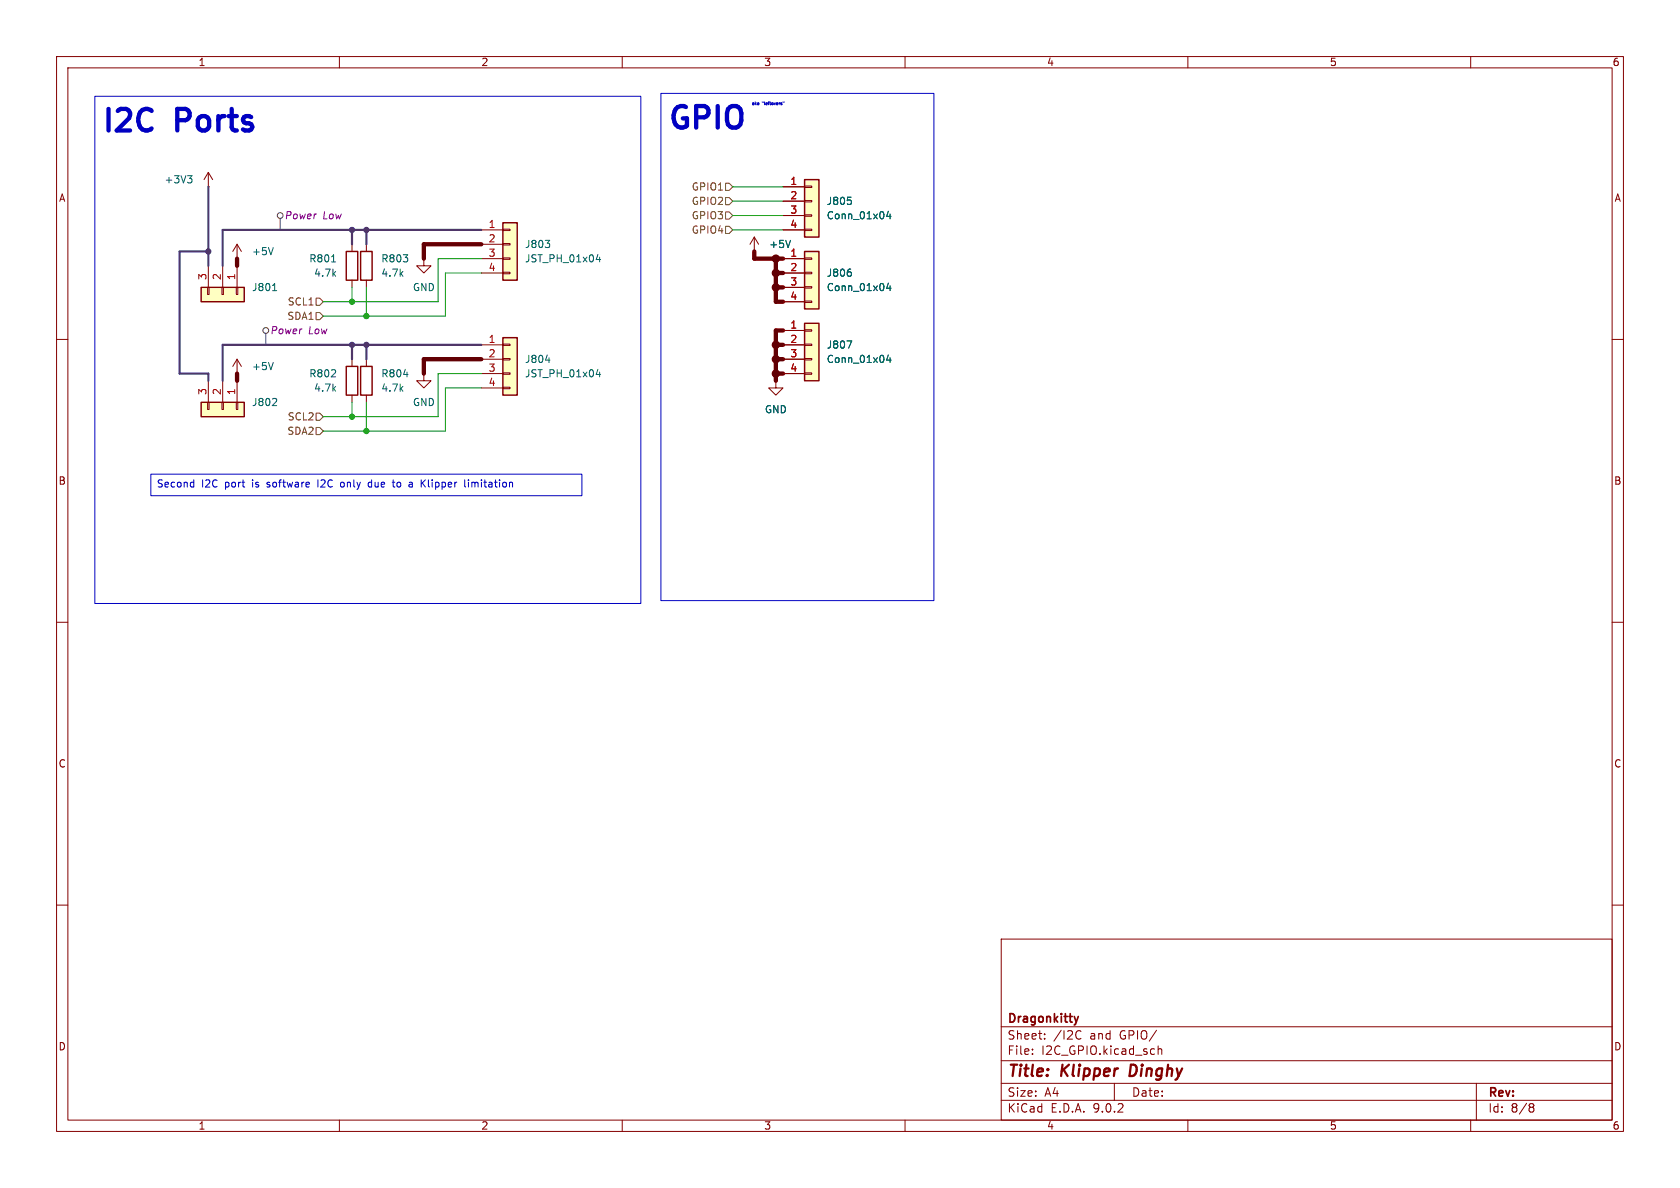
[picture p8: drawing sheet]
<svg xmlns="http://www.w3.org/2000/svg" width="297mm" height="210mm" viewBox="0 0 297 210" stroke-linecap="round" stroke-linejoin="round" font-family="sans-serif">
<g fill="none" stroke="#840000" stroke-width=".18">
<path d="M10 10h277v190h-277zM12 12h273v186h-273zM60 10v2M110 10v2M160 10v2M210 10v2M260 10v2M10 60h2M285 60h2M10 110h2M285 110h2M10 160h2"/>
<path d="M177 166h108v32h-108zM285 160h2M60 198v2M110 198v2M160 198v2M177 194.5h108M177 191.5h108M177 187.5h108M177 181.5h108M182.5 186.3v.1M182.5 185.5v.1M184.7 183.6v.1"/>
<path d="M184.7 182.8v.1M190.7 182.2l.4 .1M191.1 183.6l-.4 .1M197 191.5v3M204.7 184.9v1.5M204.7 185.5l.3-.1 .3 .1 .1 .9M210 198v2M260 198v2M261 191.5v6.5M270.6 195.1l.4 .1 .2 .2-.3 .3M270.6 195.7h.3M270.9 195.7l.2 .2 .1 .4-.2 .2-.4 .1"/>
</g>
<path d="M199.9 188.2l-.2 2h.5" fill="none" stroke="#840000" stroke-width=".4"/>
<path d="M190.6 179.7l-.3 1" fill="none" stroke="#840000" stroke-width=".3"/>
<path d="M35.6 71.1h7.6v2.6h-7.6z" fill="#ffffc2"/>
<path d="M35.6 71.1h7.6v2.6h-7.6z" fill="none" stroke="#840000" stroke-width=".25"/>
<path d="M36.7 71.1h.3v1.3h-.3zM36.8 67.3v3.8M39.2 71.1h.3v1.3h-.3zM39.4 67.3v3.8M41.8 71.1h.2v1.3h-.2zM41.9 67.3v3.8" fill="none" stroke="#840000" stroke-width=".18"/>
<path d="M48.8 70.5l.1 .2v.3l-.8 .7h.8" fill="none" stroke="#006464" stroke-width=".18"/>
<path d="M142.2 44.5h2.6v10.1h-2.6z" fill="#ffffc2"/>
<path d="M142.2 44.5h2.6v10.1h-2.6z" fill="none" stroke="#840000" stroke-width=".25"/>
<path d="M138.4 45.7h3.8M138.4 48.3h3.8M138.4 50.8h3.8M138.4 53.3h3.8M142.2 45.6h1.3v.2h-1.3zM142.2 48.1h1.3v.3h-1.3zM142.2 50.7h1.3v.2h-1.3zM142.2 53.2h1.3v.3h-1.3z" fill="none" stroke="#840000" stroke-width=".18"/>
<path d="M150.4 48.1l.1 .2-.1 .5M157 50l-.3 1h.8M157.3 50.5v.9" fill="none" stroke="#006464" stroke-width=".18"/>
<path d="M142.2 31.8h2.6v10.1h-2.6z" fill="#ffffc2"/>
<path d="M142.2 31.8h2.6v10.1h-2.6z" fill="none" stroke="#840000" stroke-width=".25"/>
<path d="M138.4 33h3.8M138.4 35.6h3.8M138.4 38.1h3.8M142.2 32.9h1.3v.2h-1.3zM142.2 35.4h1.3v.3h-1.3zM142.2 38h1.3v.2h-1.3zM138.4 40.6h3.8M142.2 40.5h1.3v.3h-1.3zM137.2 67.3v1.3h1.2l-1.2 1.3-1.3-1.3h1.3M137.2 67.3h.1" fill="none" stroke="#840000" stroke-width=".18"/>
<path d="M149.9 34.9h.6M150.4 35.4l.1 .2-.1 .5M157 37.3l-.3 1h.8M157.3 37.8v.9" fill="none" stroke="#006464" stroke-width=".18"/>
<path d="M142.2 57.2h2.6v10.1h-2.6z" fill="#ffffc2"/>
<path d="M142.2 57.2h2.6v10.1h-2.6z" fill="none" stroke="#840000" stroke-width=".25"/>
<path d="M36.8 33h.1M36.8 30.5l-.7 1.3M36.8 30.5l.8 1.3M36.8 30.5v2.5M138.4 58.4h3.8M142.2 58.3h1.3v.2h-1.3zM138.4 61h3.8M138.4 63.5h3.8M138.4 66h3.8M142.2 60.8h1.3v.3h-1.3zM142.2 63.4h1.3v.2h-1.3zM142.2 65.9h1.3v.3h-1.3z" fill="none" stroke="#840000" stroke-width=".18"/>
<path d="M33.2 31.1h.7l-.4 .4M33.7 31.5l.2 .3v.3l-.2 .2M149.7 60.3h.9l-.6 1.2M157 62.7l-.3 1h.8M157.3 63.2v.9" fill="none" stroke="#006464" stroke-width=".18"/>
<path d="M88.9 59.7h2.5v10.2h-2.5z" fill="#ffffc2"/>
<path d="M88.9 59.7h2.5v10.2h-2.5z" fill="none" stroke="#840000" stroke-width=".25"/>
<path d="M85.1 61h3.8M85.1 63.5h3.8M85.1 66h3.8M85.1 68.6h3.8M88.9 60.8h1.3v.3h-1.3zM88.9 63.4h1.3v.2h-1.3zM88.9 65.9h1.3v.3h-1.3zM88.9 68.5h1.3v.2h-1.3z" fill="none" stroke="#840000" stroke-width=".18"/>
<path d="M96.4 63.7h.8M105.7 65.3l-.3 .9h.8M106 65.8v.8" fill="none" stroke="#006464" stroke-width=".18"/>
<path d="M88.9 39.4h2.5v10.1h-2.5z" fill="#ffffc2"/>
<path d="M88.9 39.4h2.5v10.1h-2.5z" fill="none" stroke="#840000" stroke-width=".25"/>
<g fill="none" stroke="#840000" stroke-width=".18">
<path d="M85.1 40.6h3.8M85.1 43.2h3.8M85.1 45.7h3.8M85.1 48.3h3.8M88.9 40.5h1.3v.3h-1.3zM88.9 43.1h1.3v.2h-1.3zM88.9 45.6h1.3v.2h-1.3zM88.9 48.1h1.3v.3h-1.3zM133.3 44.5h.1M133.3 41.9l-.7 1.3M133.3 41.9l.8 1.3M133.3 41.9v2.6"/>
<path d="M41.9 66h.1M41.9 63.5l-.8 1.3M41.9 63.5l.8 1.3M41.9 63.5v2.5"/>
</g>
<path d="M96.4 42.5h.8l-.4 .5M97.1 43l.1 .2-.1 .5M105.7 45l-.3 .9h.8M106 45.5v.8M139.8 42.5l-.5 1.3M48.3 64.1l-.4 1.2" fill="none" stroke="#006464" stroke-width=".18"/>
<path d="M35.6 50.8h7.6v2.5h-7.6z" fill="#ffffc2"/>
<path d="M35.6 50.8h7.6v2.5h-7.6zM61.2 44.5h2v5h-2zM63.8 44.5h2v5h-2zM61.2 64.8h2v5.1h-2zM63.8 64.8h2v5.1h-2z" fill="none" stroke="#840000" stroke-width=".25"/>
<g fill="none" stroke="#840000" stroke-width=".18">
<path d="M138.4 33h3.8M138.4 35.6h3.8M138.4 38.1h3.8M36.7 50.8h.3v1.3h-.3zM36.8 47v3.8M39.2 50.8h.3v1.3h-.3zM39.4 47v3.8M41.8 50.8h.2v1.3h-.2zM41.9 45.7h.1M41.9 43.2v2.5M41.9 47v3.8M41.9 43.2l-.8 1.3"/>
<path d="M41.9 43.2l.8 1.3M62.2 43.2v1.3M62.2 49.5v1.3M64.8 43.2v1.3M64.8 49.5v1.3M74.9 45.7v1.3h1.3l-1.3 1.3-1.2-1.3h1.2M74.9 45.7h.1M133.3 44.5h.1M138.4 45.7h3.8M138.4 48.3h3.8M138.4 50.8h3.8M138.4 53.3h3.8"/>
<path d="M138.4 40.6h3.8M138.4 58.4h3.8M62.2 63.5v1.3M62.2 69.9v1.2M64.8 63.5v1.3M64.8 69.9v1.2M74.9 66v1.3h1.3l-1.3 1.3-1.2-1.3h1.2M74.9 66h.1M137.2 67.3h.1M138.4 61h3.8M138.4 63.5h3.8M138.4 66h3.8"/>
</g>
<g fill="none" stroke="#006464" stroke-width=".18">
<path d="M149.9 34.9h.6M150.4 35.4l.1 .2-.1 .5M157 37.3l-.3 1h.8M157.3 37.8v.9M48.2 51.4h.7M48.3 43.8l-.4 1.2M58.6 46.3h.7M139.8 42.5l-.5 1.3M150.4 48.1l.1 .2-.1 .5M157 50l-.3 1h.8M157.3 50.5v.9M71.4 66.2h.7"/>
<path d="M149.7 60.3h.9l-.6 1.2M157 62.7l-.3 1h.8M157.3 63.2v.9"/>
</g>
<g fill="none" stroke="#484848" stroke-width=".18">
<path d="M49.5 38.6v2M47 58.9v2.1"/>
<circle cx="49.5" cy="38.1" r=".51"/>
<circle cx="47" cy="58.4" r=".51"/>
</g>
<path d="M128.3 34.9h.6l.6 .7-.6 .6h-.6zM128.3 37.5h.6l.6 .6-.6 .6h-.6zM128.3 32.4h.6l.6 .6-.6 .7h-.6zM55.9 55.2h.6l.6 .7-.6 .6h-.6zM55.9 52.7h.6l.6 .6-.6 .7h-.6zM128.3 40h.6l.6 .6-.6 .7h-.6zM55.9 73h.6l.6 .7-.6 .6h-.6zM55.9 75.6h.6l.6 .6-.6 .6h-.6z" fill="none" stroke="#725600" stroke-width=".18"/>
<path d="M36.8 33v14M36.8 44.5h-5.1v21.5h5.1v1.3M62.2 40.6v2.6M64.8 40.6v2.6M85.1 40.6h-45.7v6.4M62.2 61v2.5M64.8 61v2.5M85.1 61h-45.7v6.3" fill="none" stroke="#4f3669" stroke-width=".38"/>
<path d="M129.5 33h8.9M129.5 38.1h8.9M129.5 35.6h8.9M62.2 50.8v2.5M64.8 50.8v5.1M85.1 45.7h-7.6v7.6h-20.4M85.1 48.3h-6.4v7.6h-21.6M129.5 40.6h8.9M62.2 71.1v2.6M64.8 71.1v5.1M85.1 66h-7.6v7.7h-20.4M85.1 68.6h-6.4v7.6h-21.6" fill="none" stroke="#009600" stroke-width=".18"/>
<path d="M41.9 45.7v1.3M85.1 43.2h-10.2v2.5M133.3 44.5v1.2h5.1M137.2 45.7v7.6h1.2M137.2 48.3h1.2M137.2 50.8h1.2M138.4 58.4h-1.2v8.9M41.9 66v1.3M85.1 63.5h-10.2v2.5M137.2 63.5h1.2M137.2 61h1.2M137.2 66h1.2" fill="none" stroke="#620004" stroke-width=".76"/>
<g fill="none" stroke="#0000c2" stroke-width=".18">
<path d="M16.8 17h96.5v89.7h-96.5zM116.8 16.5h48.3v89.7h-48.3zM133.5 18v.5M134.8 18v.1M134.9 18v.1M135.2 18v.4M136 18h-.1M136.2 18v.4M138.4 18v.1M138.6 18v.1M26.7 83.8h76.2v3.8h-76.2zM34.1 85.2l.2 .1"/>
<path d="M34.3 84.8v1.3M34.3 86l-.2 .1M56.2 84.8v1.3M60.6 85.2l-.3 .1-.1 .2 .1 .5 .3 .1M65.7 85.3l-.4-.1-.2 .3 .1 .5h.5M69.3 85.2h.5M69.6 86l.2 .1M72.7 85.2l.2 .2v.7M72.9 86l-.4 .1M72.9 85.6h-.4M74.5 84.8v1.3M75.2 84.8l-.7 .8"/>
<path d="M82.2 86l.1 .1M82.8 84.8v.1M82.8 85.2v.9M83.4 85.2v.9M83.6 85.2l-.2 .2"/>
</g>
<g fill="#4f3669" stroke="#4f3669" stroke-width=".18">
<circle cx="64.8" cy="40.6" r=".46"/>
<circle cx="64.8" cy="61" r=".46"/>
<circle cx="62.2" cy="61" r=".46"/>
<circle cx="36.8" cy="44.5" r=".46"/>
<circle cx="62.2" cy="40.6" r=".46"/>
</g>
<g fill="#620004" stroke="#620004" stroke-width=".18">
<circle cx="137.2" cy="45.7" r=".65"/>
<circle cx="137.2" cy="48.3" r=".65"/>
<circle cx="137.2" cy="50.8" r=".65"/>
<circle cx="137.2" cy="63.5" r=".65"/>
<circle cx="137.2" cy="66" r=".65"/>
<circle cx="137.2" cy="61" r=".65"/>
</g>
<g fill="#009600" stroke="#009600" stroke-width=".18">
<circle cx="64.8" cy="55.9" r=".46"/>
<circle cx="62.2" cy="73.7" r=".46"/>
<circle cx="62.2" cy="53.3" r=".46"/>
<circle cx="64.8" cy="76.2" r=".46"/>
</g>
<g font-size="5.3" fill="#0000c2">
<text x="117.9" y="23.9">GPIO</text>
<text x="17.8" y="24.4">I2C</text>
<text x="31.5" y="24.4">Ports</text>
</g>
<g font-size="2.8" fill="#840000">
<text x="178" y="190.9">Title:</text>
<text x="187.7" y="190.9">Klipper</text>
<text x="200.6" y="190.9">Dinghy</text>
</g>
<g font-size="2.1" fill="#840000">
<text x="178" y="184">Sheet:</text>
<text x="178" y="181.2">Dragonkitty</text>
<text x="186.2" y="184">/I2C</text>
<text x="192.7" y="184">and</text>
<text x="198.1" y="184">GPIO/</text>
<text x="178" y="186.7">File:</text>
<text x="184.1" y="186.7">I2C_GPIO.kicad_sch</text>
<text x="178" y="196.9">KiCad</text>
<text x="178" y="194.1">Size:</text>
<text x="184.7" y="194.1">A4</text>
<text x="185.7" y="196.9">E.D.A.</text>
<text x="193.3" y="196.9">9.0.2</text>
<text x="200" y="194.1">Date:</text>
<text x="263" y="194.3">Rev:</text>
<text x="263" y="196.9">Id:</text>
<text x="267.1" y="196.9">8/8</text>
</g>
<g font-size="1.8" fill="#840000">
<text x="35" y="11.9">1</text>
<text x="85" y="11.9">2</text>
<text x="135" y="11.9">3</text>
<text x="185" y="11.9">4</text>
<text x="235" y="11.9">5</text>
<text x="285" y="11.9">6</text>
<text x="10.3" y="35.9">A</text>
<text x="285.3" y="35.9">A</text>
<text x="10.3" y="85.9">B</text>
<text x="285.3" y="85.9">B</text>
<text x="10.3" y="135.9">C</text>
<text x="285.3" y="135.9">C</text>
<text x="10.3" y="185.9">D</text>
<text x="285.3" y="185.9">D</text>
<text x="35" y="199.9">1</text>
<text x="85" y="199.9">2</text>
<text x="135" y="199.9">3</text>
<text x="185" y="199.9">4</text>
<text x="235" y="199.9">5</text>
<text x="285" y="199.9">6</text>
</g>
<g font-size="1.8" fill="#006464">
<text x="29" y="32.6">+3V3</text>
<text x="146.1" y="36.4">J805</text>
<text x="146.1" y="39">Conn_01x04</text>
<text x="44.5" y="45.3">+5V</text>
<text x="54.6" y="46.6">R801</text>
<text x="67.3" y="46.6">R803</text>
<text x="92.7" y="44">J803</text>
<text x="92.7" y="46.6">JST_PH_01x04</text>
<text x="135.9" y="44">+5V</text>
<text x="44.5" y="51.7">J801</text>
<text x="55.4" y="49.1">4.7k</text>
<text x="67.3" y="49.1">4.7k</text>
<text x="72.9" y="51.7">GND</text>
<text x="146.1" y="49.1">J806</text>
<text x="146.1" y="51.7">Conn_01x04</text>
<text x="44.5" y="65.6">+5V</text>
<text x="92.7" y="64.4">J804</text>
<text x="146.1" y="61.8">J807</text>
<text x="146.1" y="64.4">Conn_01x04</text>
<text x="44.5" y="72">J802</text>
<text x="54.6" y="66.9">R802</text>
<text x="55.4" y="69.4">4.7k</text>
<text x="67.3" y="66.9">R804</text>
<text x="67.3" y="69.4">4.7k</text>
<text x="72.9" y="72">GND</text>
<text x="92.7" y="66.9">JST_PH_01x04</text>
<text x="135.1" y="73.3">GND</text>
</g>
<g font-size="1.8" fill="#725600">
<text x="122.2" y="33.9">GPIO1</text>
<text x="122.2" y="36.4">GPIO2</text>
<text x="122.2" y="39">GPIO3</text>
<text x="122.2" y="41.5">GPIO4</text>
<text x="50.7" y="56.7">SDA1</text>
<text x="50.8" y="54.2">SCL1</text>
<text x="50.7" y="77.1">SDA2</text>
<text x="50.8" y="74.5">SCL2</text>
</g>
<g font-size="1.8" fill="#a90000">
<text x="139.6" y="32.8">1</text>
<text x="139.6" y="35.3">2</text>
<text x="86.3" y="40.4">1</text>
<text x="139.6" y="37.8">3</text>
<text x="139.6" y="40.4">4</text>
<text x="86.3" y="42.9">2</text>
<text x="86.3" y="45.5">3</text>
<text x="139.6" y="45.5">1</text>
<text x="36.6" y="49.6" transform="rotate(-90 36.6 49.6)">3</text>
<text x="39.1" y="49.6" transform="rotate(-90 39.1 49.6)">2</text>
<text x="41.7" y="49.6" transform="rotate(-90 41.7 49.6)">1</text>
<text x="86.3" y="48">4</text>
<text x="139.6" y="48">2</text>
<text x="139.6" y="50.5">3</text>
<text x="139.6" y="53.1">4</text>
<text x="139.6" y="58.2">1</text>
<text x="86.3" y="60.7">1</text>
<text x="86.3" y="63.2">2</text>
<text x="86.3" y="65.8">3</text>
<text x="139.6" y="60.7">2</text>
<text x="139.6" y="63.2">3</text>
<text x="139.6" y="65.8">4</text>
<text x="36.6" y="69.9" transform="rotate(-90 36.6 69.9)">3</text>
<text x="39.1" y="69.9" transform="rotate(-90 39.1 69.9)">2</text>
<text x="41.7" y="69.9" transform="rotate(-90 41.7 69.9)">1</text>
<text x="86.3" y="68.3">4</text>
</g>
<g font-size="1.8" fill="#840084">
<text x="50.2" y="39">Power</text>
<text x="57" y="39">Low</text>
<text x="47.7" y="59.3">Power</text>
<text x="54.5" y="59.3">Low</text>
</g>
<g font-size="1.8" fill="#0000c2">
<text x="27.6" y="86.5">Second</text>
<text x="35.6" y="86.5">I2C</text>
<text x="39.9" y="86.5">port</text>
<text x="44.9" y="86.5">is</text>
<text x="47.7" y="86.5">software</text>
<text x="56.8" y="86.5">I2C</text>
<text x="61.1" y="86.5">only</text>
<text x="66.2" y="86.5">due</text>
<text x="70.7" y="86.5">to</text>
<text x="73.8" y="86.5">a</text>
<text x="76.1" y="86.5">Klipper</text>
<text x="84" y="86.5">limitation</text>
</g>
<g font-size=".7" fill="#0000c2">
<text x="132.8" y="18.8">aka</text>
<text x="134.9" y="18.8">&quot;leftovers&quot;</text>
</g>
</svg>
